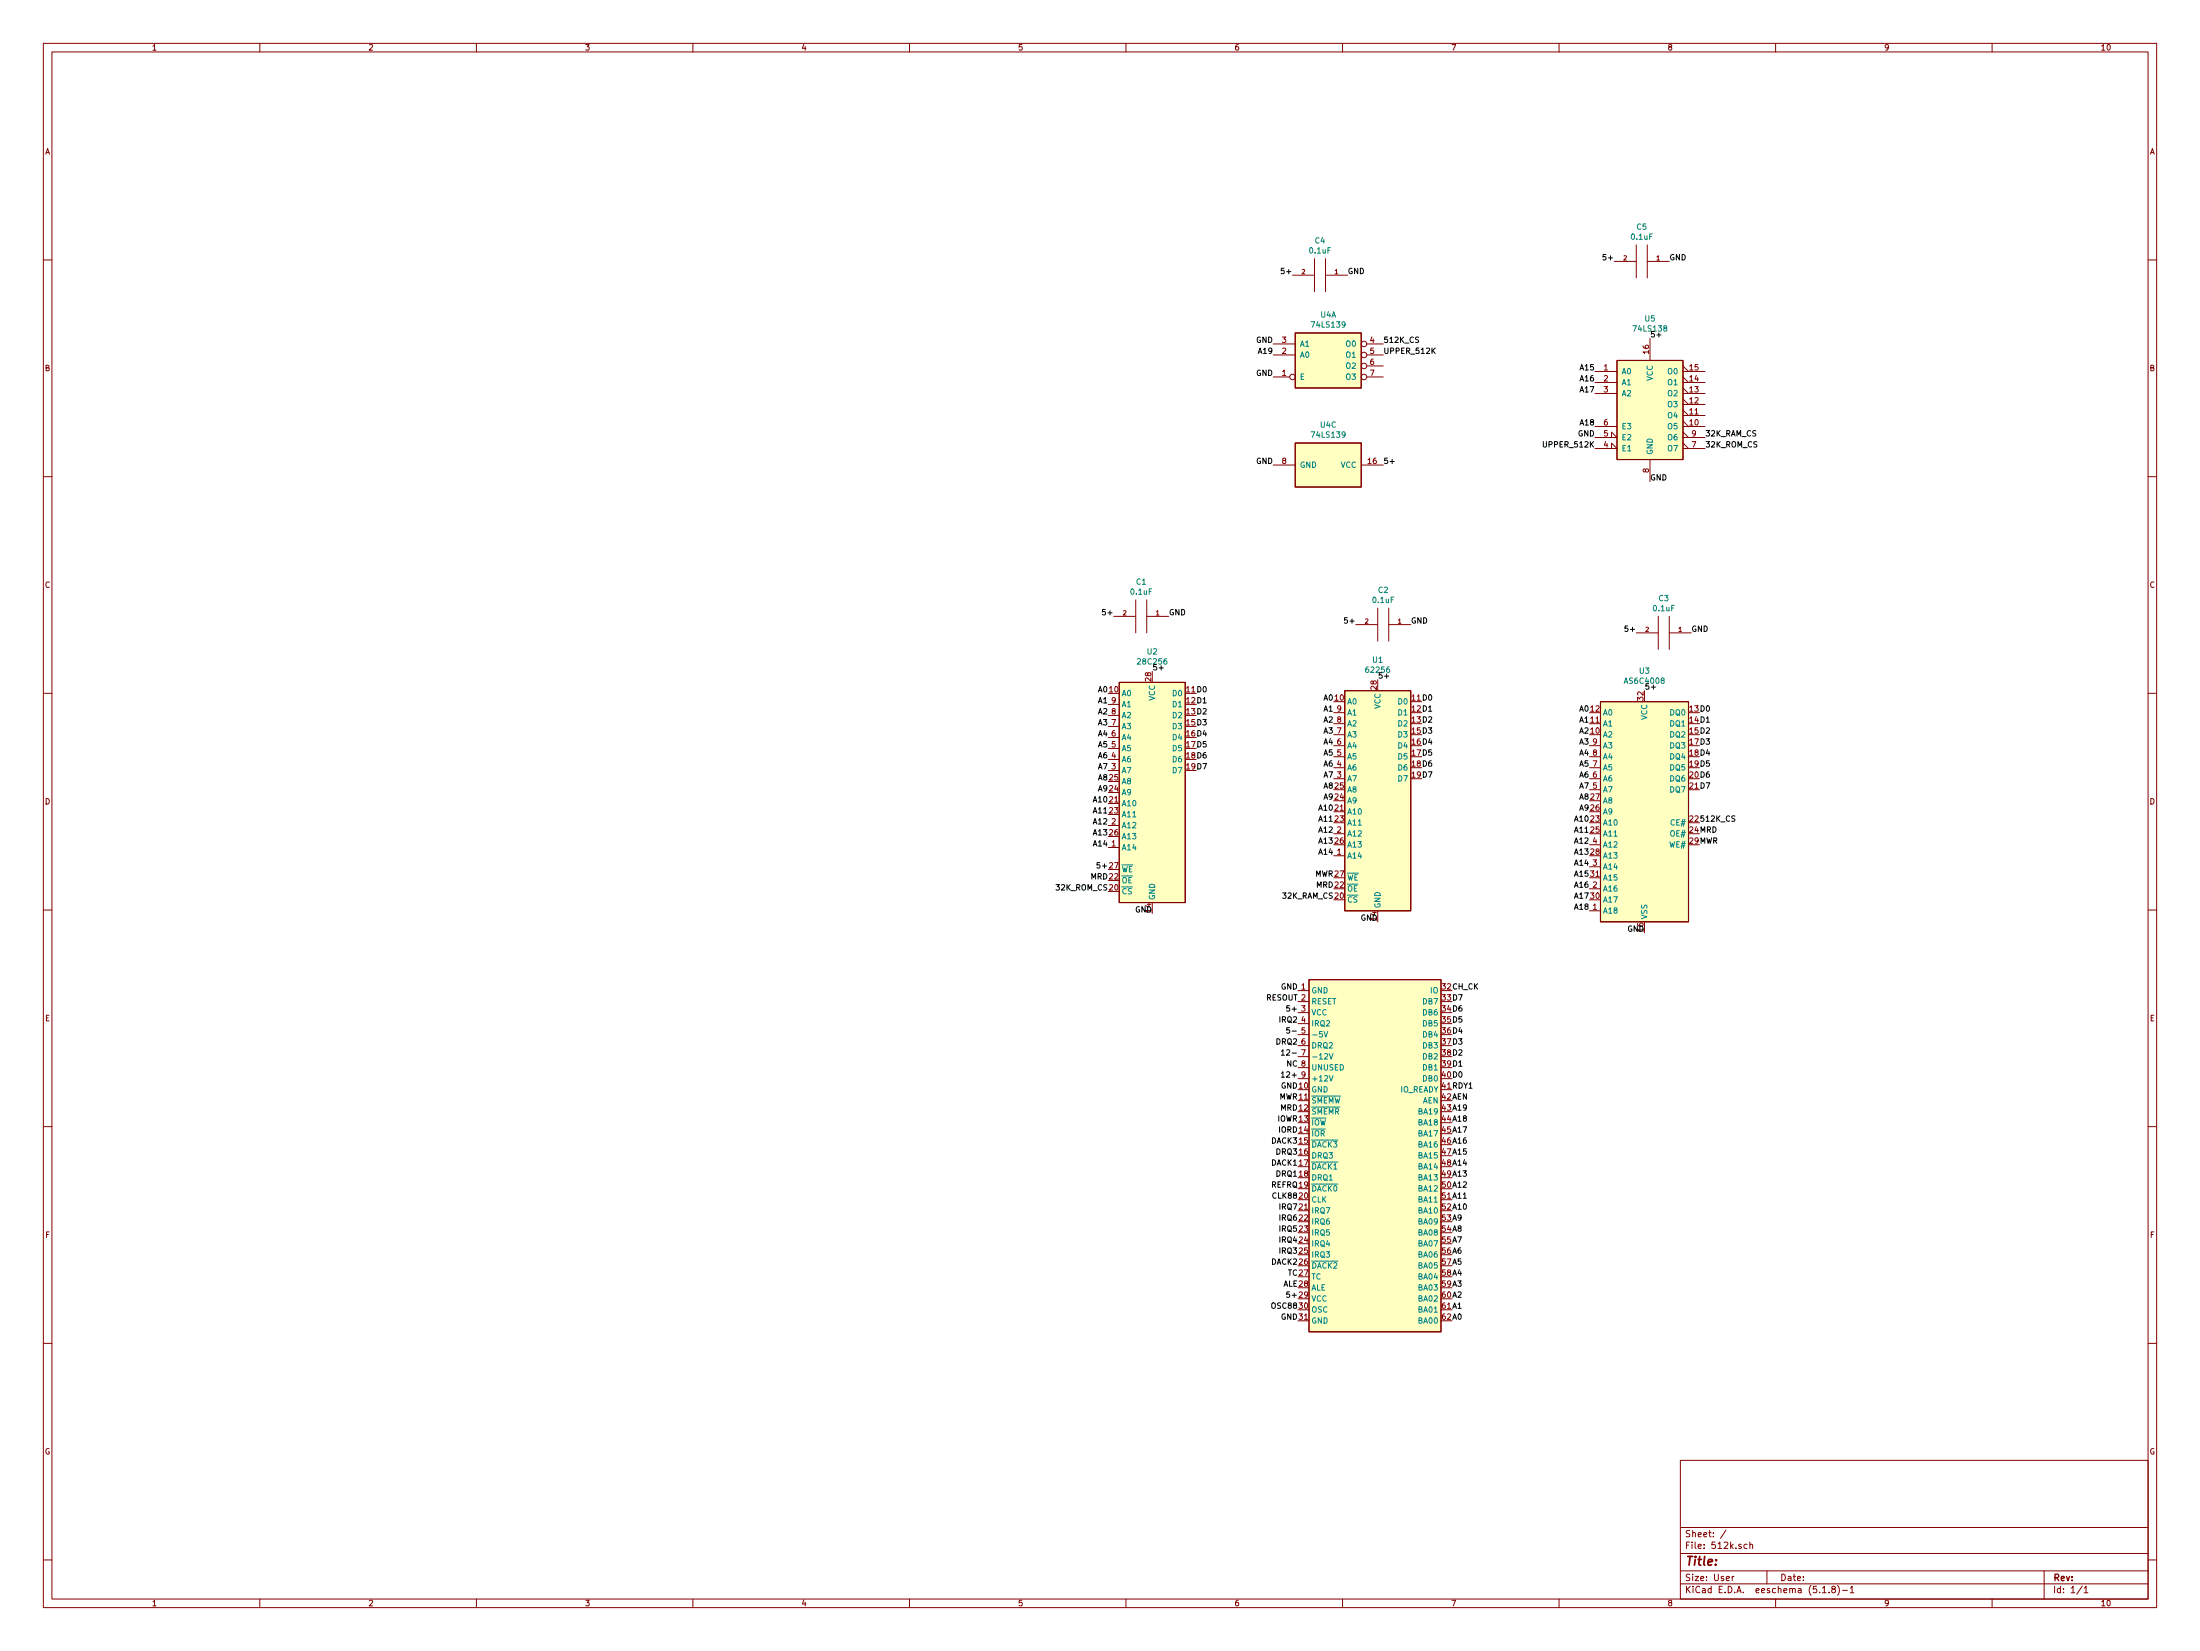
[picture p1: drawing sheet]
<svg xmlns="http://www.w3.org/2000/svg" width="508mm" height="381mm" viewBox="0 0 508 381" stroke-linecap="round" stroke-linejoin="round" font-family="sans-serif">
<g fill="none" stroke="#840000" stroke-width=".23">
<path d="M10 10h488v361h-488zM12 12h484v357h-484zM60 10v2M110 10v2M160 10v2M210 10v2M260 10v2M310 10v2M360 10v2M410 10v2M460 10v2M10 60h2"/>
<path d="M303.5 59.7v7.6M306.1 59.7v7.6M377.8 56.5v7.6M380.4 56.5v7.6M496 60h2M294 79.4h5.1M298.4 63.5h5.1M306.1 63.5h5M315.6 79.4h3.8M372.7 60.3h5.1M380.4 60.3h5M381 78.1v5.1"/>
<path d="M294 87h3.8M294 81.9h5.1M315.6 87h3.8M315.6 81.9h3.8M315.6 84.5h3.8M368.3 85.7h5.1M368.3 98.4h5.1M368.3 90.8h5.1M368.3 88.3h5.1M388.6 85.7h5.1M388.6 98.4h5.1M388.6 97.2l1.3 1.2"/>
<path d="M388.6 95.9h5.1M388.6 94.6l1.3 1.3M388.6 93.3h5.1M388.6 92.1l1.3 1.2M388.6 90.8h5.1M388.6 89.5l1.3 1.3M388.6 88.3h5.1M388.6 87l1.3 1.3M388.6 84.5l1.3 1.2M388.6 99.7l1.3 1.3M10 110h2M294 107.3h5.1"/>
<path d="M314.3 107.3h5.1M368.3 103.5h5.1l-1.3-1.3v1.3M368.3 101h5.1l-1.3-1.3v1.3M381 106v5.1M388.6 103.5h5.1M388.6 101h5.1M388.6 102.2l1.3 1.3M496 110h2M262.3 138.4v7.7M264.8 138.4v7.7M10 160h2M257.2 142.2h5.1"/>
<path d="M264.8 142.2h5.1M313.1 144.1h5M318.1 140.3v7.7M320.7 140.3v7.7M320.7 144.1h5.1M377.8 146.1h5.1M382.9 142.2v7.7M385.4 142.2v7.7M385.4 146.1h5.1M496 160h2M255.9 177.8h2.5M255.9 175.3h2.5"/>
<path d="M255.9 172.7h2.5M255.9 170.2h2.5M255.9 167.6h2.5M255.9 165.1h2.5M255.9 162.6h2.5M308 179.7h2.5M308 177.2h2.5M308 174.6h2.5M308 172.1h2.5M308 169.5h2.5M308 167h2.5M308 164.5h2.5"/>
<path d="M367 179.7h2.6M367 177.2h2.6M367 174.6h2.6M367 172.1h2.6M255.9 195.6h2.5M255.9 190.5h2.5M308 197.5h2.5M308 192.4h2.5M367 194.9h2.6M367 182.2h2.6M10 210h2M367 210.2h2.6"/>
<path d="M367 205.1h2.6M367 200h2.6M496 210h2M299.7 228.6h2.6M299.7 231.1h2.6M299.7 233.7h2.6M299.7 236.2h2.6M299.7 238.8h2.6M10 260h2M299.7 241.3h2.6M299.7 243.8h2.6M299.7 246.4h2.6"/>
<path d="M299.7 248.9h2.6M496 260h2M10 310h2M496 310h2M388 337h108v32h-108zM10 360h2M388 358.5h108M388 352.5h108M398.6 353.1l-1.3 1.9M403.4 356.4h-.4l-.3 .2 .1 .6 .6 .1M404.1 356.5l.5-.1 .1 1M404.1 355.9v1.5"/>
<path d="M496 360h2M60 369v2M110 369v2M160 369v2M210 369v2M260 369v2M310 369v2M360 369v2M388 365.5h108M388 362.5h108M400 363.8v1M400.4 363.8l-.4 .3"/>
<path d="M408 362.5v3M410 369v2M420.8 366.5l.5-.4v1.5M420.8 367.6h.9M422.3 367.4v.2M423.2 366.7l-.2-.3v-.2l.2-.1h.5v.5l-.5 .1-.2 .3v.4l.2 .2h.3l.3-.3v-.3l-.3-.3M424.3 365.9a1.71 1.71 0 0 1 0 2.2M425.4 367h1.2M427.3 366.5l.4-.4v1.5M427.3 367.6h.8M460 369v2M472 362.5v6.5"/>
<path d="M480.8 366l-1.2 1.9M481.3 366.5l.4-.4v1.5M481.3 367.6h.8"/>
<circle cx="315" cy="79.4" r=".63"/>
<circle cx="298.4" cy="87" r=".63"/>
<circle cx="315" cy="81.9" r=".63"/>
<circle cx="315" cy="84.5" r=".63"/>
<circle cx="315" cy="87" r=".63"/>
</g>
<g fill="#ffffc2" stroke="#ffffc2" stroke-width=".23">
<path d="M302.3 226.1h30.4v81.2h-30.4z"/>
<path d="M369.6 161.9h20.3v50.8h-20.3z"/>
<path d="M310.5 159.4h15.3v50.8h-15.3z"/>
<path d="M373.4 83.2h15.2v22.8h-15.2z"/>
<path d="M299.1 102.2h15.2v10.2h-15.2z"/>
<path d="M258.4 157.5h15.3v50.8h-15.3z"/>
<path d="M299.1 76.8h15.2v12.7h-15.2z"/>
</g>
<path d="M299.1 76.8h15.2v12.7h-15.2zM373.4 83.2h15.2v22.8h-15.2zM299.1 102.2h15.2v10.2h-15.2zM258.4 157.5h15.3v50.8h-15.3zM310.5 159.4h15.3v50.8h-15.3zM369.6 161.9h20.3v50.8h-20.3zM302.3 226.1h30.4v81.2h-30.4z" fill="none" stroke="#840000" stroke-width=".25"/>
<path d="M305.7 238l.4 1.3 .5-1.3M306.9 243.1l.5 1.3 .4-1.3M306.9 248.2l.5 1.3 .4-1.3M307.7 268.2h1.2" fill="none" stroke="#008484" stroke-width=".23"/>
<g fill="none" stroke="#000" stroke-width=".23">
<path d="M370.8 58.7h-.6l-.1 .6 .2-.1 .5 .1v.6l-.2 .1-.5-.1M296.5 61.9h-.6l-.1 .6 .2-.1 .5 .1v.5l-.2 .2-.5-.2M327.6 77.9h-.7v.4l.6 .2 .1 .3-.3 .2h-.5M330.8 80.9l.6 .7M331.4 80.3l-.7 .8M356.4 101.9v1l.2 .3 .4-.1 .1-.2v-1M255.2 140.6h-.6v.6l.1-.1 .5 .1v.6l-.2 .1-.4-.1M311.1 142.5h-.6l-.1 .7 .2-.2 .5 .2v.5l-.2 .1-.5-.1M375.9 144.4h-.6l-.1 .7 .2-.2 .5 .2v.5l-.2 .1-.5-.1M253.9 199.1h-.6v.6l.2-.2 .4 .2v.5l-.1 .1-.5-.1M400.6 188.3l-.7 .1v.3l.6 .3 .1 .3-.2 .2h-.5M297.8 237.2h-.6l-.1 .6 .2-.2 .5 .2v.5l-.2 .1-.5-.1"/>
<path d="M297.8 232.1h-.6l-.1 .6 .2-.1 .5 .1v.5l-.2 .1-.5-.1M295.9 247.7l.3-.4v1.3M295.9 242.6l.3-.4v1.3M295.9 248.6h.7M295.9 243.5h.7M297.8 298.1h-.6l-.1 .6 .2-.1 .5 .1v.6l-.2 .1-.5-.1"/>
</g>
<text font-size="2.8" fill="#840000" x="389" y="361.3">Title:</text>
<g font-size="2.1" fill="#840000">
<text x="389" y="357.4">File: 512k.sch</text>
<text x="389" y="354.7">Sheet: /</text>
<text x="389" y="364.8">Size: User</text>
<text x="411" y="364.8">Date:</text>
<text x="474" y="364.8">Rev:</text>
<text x="389" y="367.6">KiCad E.D.A. eeschema (5.1.8)-1</text>
<text x="474" y="367.6">Id: 1/1</text>
</g>
<g font-size="1.8" fill="#840000">
<text x="35" y="11.6">1</text>
<text x="85" y="11.6">2</text>
<text x="135" y="11.6">3</text>
<text x="185" y="11.6">4</text>
<text x="235" y="11.6">5</text>
<text x="285" y="11.6">6</text>
<text x="335" y="11.6">7</text>
<text x="385" y="11.6">8</text>
<text x="435" y="11.6">9</text>
<text x="485" y="11.6">10</text>
<text x="10.4" y="35.6">A</text>
<text x="496.4" y="35.6">A</text>
<text x="296.1" y="81.7">2</text>
<text x="296.1" y="79.1">3</text>
<text x="316.4" y="79.1">4</text>
<text x="316.4" y="81.7">5</text>
<text x="380.7" y="81.6" transform="rotate(-90 380.7 81.6)">16</text>
<text x="10.4" y="85.6">B</text>
<text x="296.1" y="86.7">1</text>
<text x="316.4" y="84.2">6</text>
<text x="316.4" y="86.7">7</text>
<text x="370.4" y="85.5">1</text>
<text x="370.4" y="88">2</text>
<text x="390.2" y="88">14</text>
<text x="390.2" y="85.5">15</text>
<text x="496.4" y="85.6">B</text>
<text x="370.4" y="90.6">3</text>
<text x="390.2" y="95.6">11</text>
<text x="390.2" y="93.1">12</text>
<text x="390.2" y="90.6">13</text>
<text x="370.4" y="100.7">5</text>
<text x="370.4" y="98.2">6</text>
<text x="390.2" y="98.2">10</text>
<text x="390.7" y="100.7">9</text>
<text x="296.1" y="107.1">8</text>
<text x="315.9" y="107.1">16</text>
<text x="370.4" y="103.3">4</text>
<text x="390.7" y="103.3">7</text>
<text x="380.7" y="109.1" transform="rotate(-90 380.7 109.1)">8</text>
<text x="10.4" y="135.6">C</text>
<text x="496.4" y="135.6">C</text>
<text x="256.2" y="159.8">10</text>
<text x="265.8" y="157.2" transform="rotate(-90 265.8 157.2)">28</text>
<text x="308.3" y="161.7">10</text>
<text x="317.9" y="159.1" transform="rotate(-90 317.9 159.1)">28</text>
<text x="379.5" y="161.6" transform="rotate(-90 379.5 161.6)">32</text>
<text x="256.7" y="167.4">7</text>
<text x="256.7" y="164.8">8</text>
<text x="256.7" y="162.3">9</text>
<text x="308.8" y="166.8">8</text>
<text x="308.8" y="164.2">9</text>
<text x="367.3" y="166.8">11</text>
<text x="367.3" y="164.2">12</text>
<text x="256.7" y="172.5">5</text>
<text x="256.7" y="169.9">6</text>
<text x="308.8" y="171.8">6</text>
<text x="308.8" y="169.3">7</text>
<text x="367.3" y="169.3">10</text>
<text x="367.8" y="171.8">9</text>
<text x="256.7" y="177.5">3</text>
<text x="256.7" y="175">4</text>
<text x="308.8" y="179.5">3</text>
<text x="308.8" y="176.9">4</text>
<text x="308.8" y="174.4">5</text>
<text x="367.8" y="179.5">6</text>
<text x="367.8" y="176.9">7</text>
<text x="367.8" y="174.4">8</text>
<text x="10.4" y="185.6">D</text>
<text x="256.2" y="185.2">21</text>
<text x="256.2" y="182.6">24</text>
<text x="256.2" y="180.1">25</text>
<text x="308.3" y="184.5">24</text>
<text x="308.3" y="182">25</text>
<text x="367.3" y="184.5">27</text>
<text x="367.8" y="182">5</text>
<text x="496.4" y="185.6">D</text>
<text x="256.2" y="187.7">23</text>
<text x="256.7" y="190.2">2</text>
<text x="308.3" y="187.1">21</text>
<text x="308.3" y="189.6">23</text>
<text x="367.3" y="189.6">23</text>
<text x="367.3" y="187.1">26</text>
<text x="256.2" y="192.8">26</text>
<text x="256.7" y="195.3">1</text>
<text x="308.3" y="194.7">26</text>
<text x="308.8" y="197.2">1</text>
<text x="308.8" y="192.2">2</text>
<text x="367.3" y="192.2">25</text>
<text x="367.3" y="197.2">28</text>
<text x="367.8" y="194.7">4</text>
<text x="367.3" y="202.3">31</text>
<text x="367.8" y="199.8">3</text>
<text x="367.3" y="207.4">30</text>
<text x="367.8" y="209.9">1</text>
<text x="367.8" y="204.9">2</text>
<text x="10.4" y="235.6">E</text>
<text x="300.5" y="236">4</text>
<text x="496.4" y="235.6">E</text>
<text x="300.5" y="241">6</text>
<text x="300" y="263.9">15</text>
<text x="300" y="269">17</text>
<text x="300" y="276.6">20</text>
<text x="300" y="279.1">21</text>
<text x="300" y="281.7">22</text>
<text x="10.5" y="285.6">F</text>
<text x="300" y="284.2">23</text>
<text x="300" y="286.8">24</text>
<text x="496.5" y="285.6">F</text>
<text x="300" y="289.3">25</text>
<text x="300" y="291.8">26</text>
<text x="10.3" y="335.6">G</text>
<text x="496.3" y="335.6">G</text>
<text x="35" y="370.6">1</text>
<text x="85" y="370.6">2</text>
<text x="135" y="370.6">3</text>
<text x="185" y="370.6">4</text>
<text x="235" y="370.6">5</text>
<text x="285" y="370.6">6</text>
<text x="335" y="370.6">7</text>
<text x="385" y="370.6">8</text>
<text x="435" y="370.6">9</text>
<text x="485" y="370.6">10</text>
</g>
<g font-size="1.8" fill="#008484">
<text x="378" y="53">C5</text>
<text x="302.5" y="58.5">0.1uF</text>
<text x="303.7" y="56.2">C4</text>
<text x="376.8" y="55.3">0.1uF</text>
<text x="303.1" y="75.6">74LS139</text>
<text x="305" y="73.3">U4A</text>
<text x="377.4" y="76.5">74LS138</text>
<text x="379.9" y="74.2">U5</text>
<text x="300.1" y="82.5">A0</text>
<text x="300.1" y="80">A1</text>
<text x="310.9" y="80">O0</text>
<text x="310.9" y="82.5">O1</text>
<text x="300.1" y="87.6">E</text>
<text x="310.9" y="85.1">O2</text>
<text x="310.9" y="87.6">O3</text>
<text x="374.4" y="86.4">A0</text>
<text x="374.4" y="88.9">A1</text>
<text x="381.6" y="87.9" transform="rotate(-90 381.6 87.9)">VCC</text>
<text x="385.2" y="88.9">O1</text>
<text x="385.2" y="86.4">O0</text>
<text x="374.4" y="91.4">A2</text>
<text x="385.2" y="94">O3</text>
<text x="385.2" y="91.4">O2</text>
<text x="303.1" y="101">74LS139</text>
<text x="305" y="98.7">U4C</text>
<text x="374.4" y="101.6">E2</text>
<text x="374.4" y="99.1">E3</text>
<text x="385.2" y="99.1">O5</text>
<text x="385.2" y="96.5">O4</text>
<text x="385.2" y="101.6">O6</text>
<text x="300.1" y="107.9">GND</text>
<text x="309.6" y="107.9">VCC</text>
<text x="374.4" y="104.1">E1</text>
<text x="381.6" y="105" transform="rotate(-90 381.6 105)">GND</text>
<text x="385.2" y="104.1">O7</text>
<text x="261.2" y="137.2">0.1uF</text>
<text x="262.4" y="134.9">C1</text>
<text x="318.3" y="136.8">C2</text>
<text x="317.1" y="139.1">0.1uF</text>
<text x="381.9" y="141">0.1uF</text>
<text x="383.1" y="138.7">C3</text>
<text x="263" y="153.3">28C256</text>
<text x="264.9" y="151">U2</text>
<text x="315.7" y="155.2">62256</text>
<text x="317" y="152.9">U1</text>
<text x="378.6" y="155.5">U3</text>
<text x="259" y="160.7">A0</text>
<text x="266.7" y="161.7" transform="rotate(-90 266.7 161.7)">VCC</text>
<text x="270.9" y="160.7">D0</text>
<text x="375.4" y="157.8">AS6C4008</text>
<text x="259" y="165.7">A2</text>
<text x="259" y="163.2">A1</text>
<text x="270.9" y="163.2">D1</text>
<text x="270.9" y="165.7">D2</text>
<text x="311" y="162.6">A0</text>
<text x="311" y="167.6">A2</text>
<text x="311" y="165.1">A1</text>
<text x="318.8" y="163.6" transform="rotate(-90 318.8 163.6)">VCC</text>
<text x="323" y="162.6">D0</text>
<text x="323" y="165.1">D1</text>
<text x="323" y="167.6">D2</text>
<text x="370.1" y="167.6">A1</text>
<text x="370.1" y="165.1">A0</text>
<text x="380.4" y="166.2" transform="rotate(-90 380.4 166.2)">VCC</text>
<text x="385.7" y="165.1">DQ0</text>
<text x="385.7" y="167.6">DQ1</text>
<text x="259" y="173.4">A5</text>
<text x="259" y="170.8">A4</text>
<text x="259" y="168.3">A3</text>
<text x="270.9" y="168.3">D3</text>
<text x="270.9" y="170.8">D4</text>
<text x="270.9" y="173.4">D5</text>
<text x="311" y="172.7">A4</text>
<text x="311" y="170.2">A3</text>
<text x="323" y="170.2">D3</text>
<text x="323" y="172.7">D4</text>
<text x="370.1" y="170.2">A2</text>
<text x="370.1" y="172.7">A3</text>
<text x="385.7" y="170.2">DQ2</text>
<text x="385.7" y="172.7">DQ3</text>
<text x="259" y="178.4">A7</text>
<text x="259" y="175.9">A6</text>
<text x="270.9" y="175.9">D6</text>
<text x="270.9" y="178.4">D7</text>
<text x="311" y="177.8">A6</text>
<text x="311" y="175.3">A5</text>
<text x="323" y="175.3">D5</text>
<text x="323" y="177.8">D6</text>
<text x="370.1" y="177.8">A5</text>
<text x="370.1" y="175.3">A4</text>
<text x="385.7" y="175.3">DQ4</text>
<text x="385.7" y="177.8">DQ5</text>
<text x="259" y="183.5">A9</text>
<text x="259" y="181">A8</text>
<text x="311" y="185.4">A9</text>
<text x="311" y="182.9">A8</text>
<text x="311" y="180.3">A7</text>
<text x="323" y="180.3">D7</text>
<text x="370.1" y="185.4">A8</text>
<text x="370.1" y="182.9">A7</text>
<text x="370.1" y="180.3">A6</text>
<text x="385.7" y="180.3">DQ6</text>
<text x="385.7" y="182.9">DQ7</text>
<text x="259" y="191.1">A12</text>
<text x="259" y="186.1">A10</text>
<text x="259" y="188.6">A11</text>
<text x="311" y="188">A10</text>
<text x="311" y="190.5">A11</text>
<text x="370.1" y="190.5">A10</text>
<text x="370.1" y="188">A9</text>
<text x="386" y="190.5">CE#</text>
<text x="259" y="196.2">A14</text>
<text x="259" y="193.7">A13</text>
<text x="311" y="193">A12</text>
<text x="311" y="195.6">A13</text>
<text x="370.1" y="193">A11</text>
<text x="370.1" y="195.6">A12</text>
<text x="385.5" y="195.6">WE#</text>
<text x="385.9" y="193">OE#</text>
<text x="259" y="203.8">OE</text>
<text x="259" y="201.3">WE</text>
<text x="311" y="198.1">A14</text>
<text x="311" y="203.2">WE</text>
<text x="370.1" y="198.1">A13</text>
<text x="370.1" y="200.7">A14</text>
<text x="370.1" y="203.2">A15</text>
<text x="259" y="206.4">CS</text>
<text x="266.7" y="207.8" transform="rotate(-90 266.7 207.8)">GND</text>
<text x="311" y="208.3">CS</text>
<text x="311" y="205.7">OE</text>
<text x="318.8" y="209.7" transform="rotate(-90 318.8 209.7)">GND</text>
<text x="370.1" y="205.7">A16</text>
<text x="370.1" y="208.3">A17</text>
<text x="370.1" y="210.8">A18</text>
<text x="380.4" y="212.2" transform="rotate(-90 380.4 212.2)">VSS</text>
<text x="302.8" y="229.2">GND</text>
<text x="302.8" y="231.8">RESET</text>
<text x="328.7" y="231.8">DB7</text>
<text x="330.4" y="229.2">IO</text>
<text x="302.8" y="234.3">VCC</text>
<text x="302.8" y="236.9">IRQ2</text>
<text x="302.8" y="239.4">-5V</text>
<text x="328.7" y="234.3">DB6</text>
<text x="328.7" y="236.9">DB5</text>
<text x="328.7" y="239.4">DB4</text>
<text x="302.8" y="241.9">DRQ2</text>
<text x="302.8" y="244.5">-12V</text>
<text x="328.7" y="241.9">DB3</text>
<text x="328.7" y="244.5">DB2</text>
<text x="302.8" y="247">UNUSED</text>
<text x="302.8" y="249.6">+12V</text>
<text x="328.7" y="247">DB1</text>
<text x="328.7" y="249.6">DB0</text>
<text x="302.8" y="252.1">GND</text>
<text x="302.8" y="254.6">SMEMW</text>
<text x="302.8" y="257.2">SMEMR</text>
<text x="323.2" y="252.1">IO_READY</text>
<text x="327.7" y="257.2">BA19</text>
<text x="328.5" y="254.6">AEN</text>
<text x="302.8" y="259.7">IOW</text>
<text x="302.8" y="262.3">IOR</text>
<text x="327.7" y="259.7">BA18</text>
<text x="327.7" y="262.3">BA17</text>
<text x="302.8" y="264.8">DACK3</text>
<text x="302.8" y="267.3">DRQ3</text>
<text x="302.8" y="269.9">DACK1</text>
<text x="327.7" y="264.8">BA16</text>
<text x="327.7" y="267.3">BA15</text>
<text x="327.7" y="269.9">BA14</text>
<text x="302.8" y="272.4">DRQ1</text>
<text x="302.8" y="275">DACK0</text>
<text x="327.7" y="272.4">BA13</text>
<text x="327.7" y="275">BA12</text>
<text x="302.8" y="277.5">CLK</text>
<text x="302.8" y="280">IRQ7</text>
<text x="327.7" y="277.5">BA11</text>
<text x="327.7" y="280">BA10</text>
<text x="302.8" y="282.6">IRQ6</text>
<text x="302.8" y="285.1">IRQ5</text>
<text x="302.8" y="287.7">IRQ4</text>
<text x="327.7" y="282.6">BA09</text>
<text x="327.7" y="285.1">BA08</text>
<text x="327.7" y="287.7">BA07</text>
<text x="302.8" y="290.2">IRQ3</text>
<text x="302.8" y="292.7">DACK2</text>
<text x="327.7" y="290.2">BA06</text>
<text x="327.7" y="292.7">BA05</text>
<text x="302.8" y="295.3">TC</text>
<text x="302.8" y="297.8">ALE</text>
<text x="327.7" y="295.3">BA04</text>
<text x="327.7" y="297.8">BA03</text>
<text x="302.8" y="300.4">VCC</text>
<text x="302.8" y="302.9">OSC</text>
<text x="302.8" y="305.4">GND</text>
<text x="327.7" y="300.4">BA02</text>
<text x="327.7" y="302.9">BA01</text>
<text x="327.7" y="305.4">BA00</text>
</g>
<g font-size="1.8">
<text x="296.4" y="63.2">5+</text>
<text x="311.1" y="63.2">GND</text>
<text x="370.7" y="60.1">5+</text>
<text x="385.4" y="60.1">GND</text>
<text x="381" y="77.9">5+</text>
<text x="290.1" y="79.1">GND</text>
<text x="290.8" y="81.7">A19</text>
<text x="319.4" y="79.1">512K_CS</text>
<text x="319.4" y="81.7">UPPER_512K</text>
<text x="290.1" y="86.7">GND</text>
<text x="365" y="88">A16</text>
<text x="365" y="85.5">A15</text>
<text x="365" y="90.6">A17</text>
<text x="364.4" y="100.7">GND</text>
<text x="365" y="98.2">A18</text>
<text x="393.7" y="100.7">32K_RAM_CS</text>
<text x="290.1" y="107.1">GND</text>
<text x="319.4" y="107.1">5+</text>
<text x="357" y="103.3">UPPER_512K</text>
<text x="393.7" y="103.3">32K_ROM_CS</text>
<text x="381" y="110.9">GND</text>
<text x="255.2" y="142">5+</text>
<text x="269.9" y="142">GND</text>
<text x="311" y="143.9">5+</text>
<text x="325.8" y="143.9">GND</text>
<text x="375.8" y="145.8">5+</text>
<text x="390.5" y="145.8">GND</text>
<text x="266.1" y="154.7">5+</text>
<text x="253.6" y="159.8">A0</text>
<text x="274" y="159.8">11D0</text>
<text x="305.7" y="161.7">A0</text>
<text x="318.1" y="156.6">5+</text>
<text x="326.1" y="161.7">11D0</text>
<text x="379.7" y="159.1">5+</text>
<text x="253.6" y="162.3">A1</text>
<text x="253.6" y="164.8">A2</text>
<text x="253.6" y="167.4">A3</text>
<text x="274" y="162.3">12D1</text>
<text x="274" y="164.8">13D2</text>
<text x="274" y="167.4">15D3</text>
<text x="305.7" y="164.2">A1</text>
<text x="305.7" y="166.8">A2</text>
<text x="326.1" y="164.2">12D1</text>
<text x="326.1" y="166.8">13D2</text>
<text x="364.8" y="166.8">A1</text>
<text x="364.8" y="164.2">A0</text>
<text x="390.2" y="164.2">13D0</text>
<text x="390.2" y="166.8">14D1</text>
<text x="253.6" y="169.9">A4</text>
<text x="253.6" y="172.5">A5</text>
<text x="274" y="169.9">16D4</text>
<text x="274" y="172.5">17D5</text>
<text x="305.7" y="169.3">A3</text>
<text x="305.7" y="171.8">A4</text>
<text x="326.1" y="169.3">15D3</text>
<text x="326.1" y="171.8">16D4</text>
<text x="364.8" y="171.8">A3</text>
<text x="364.8" y="169.3">A2</text>
<text x="390.2" y="169.3">15D2</text>
<text x="390.2" y="171.8">17D3</text>
<text x="253.6" y="175">A6</text>
<text x="253.6" y="177.5">A7</text>
<text x="274" y="175">18D6</text>
<text x="274" y="177.5">19D7</text>
<text x="305.7" y="174.4">A5</text>
<text x="305.7" y="176.9">A6</text>
<text x="305.7" y="179.5">A7</text>
<text x="326.1" y="174.4">17D5</text>
<text x="326.1" y="176.9">18D6</text>
<text x="326.1" y="179.5">19D7</text>
<text x="364.8" y="179.5">A6</text>
<text x="364.8" y="176.9">A5</text>
<text x="364.8" y="174.4">A4</text>
<text x="390.2" y="174.4">18D4</text>
<text x="390.2" y="176.9">19D5</text>
<text x="390.2" y="179.5">20D6</text>
<text x="252.7" y="185.2">A10</text>
<text x="253.6" y="180.1">A8</text>
<text x="253.6" y="182.6">A9</text>
<text x="305.7" y="184.5">A9</text>
<text x="305.7" y="182">A8</text>
<text x="364.8" y="182">A7</text>
<text x="364.8" y="184.5">A8</text>
<text x="390.2" y="182">21D7</text>
<text x="252.7" y="187.7">A11</text>
<text x="252.7" y="190.2">A12</text>
<text x="304.7" y="187.1">A10</text>
<text x="304.7" y="189.6">A11</text>
<text x="363.8" y="189.6">A10</text>
<text x="364.8" y="187.1">A9</text>
<text x="390.2" y="189.6">22512K_CS</text>
<text x="252.7" y="192.8">A13</text>
<text x="252.7" y="195.3">A14</text>
<text x="304.7" y="192.2">A12</text>
<text x="304.7" y="194.7">A13</text>
<text x="304.7" y="197.2">A14</text>
<text x="363.8" y="197.2">A13</text>
<text x="363.8" y="194.7">A12</text>
<text x="363.8" y="192.2">A11</text>
<text x="390.2" y="192.2">24MRD</text>
<text x="390.2" y="194.7">29MWR</text>
<text x="251.9" y="202.9">MRD 22</text>
<text x="253.9" y="200.4">5+27</text>
<text x="303.6" y="202.3">MWR 27</text>
<text x="363.8" y="202.3">A15</text>
<text x="363.8" y="199.8">A14</text>
<text x="244.1" y="205.5">32K_ROM_CS 20</text>
<text x="296.3" y="207.4">32K_RAM_CS 20</text>
<text x="303.9" y="204.9">MRD 22</text>
<text x="363.8" y="209.9">A18</text>
<text x="363.8" y="207.4">A17</text>
<text x="363.8" y="204.9">A16</text>
<text x="262.1" y="210.6">GND</text>
<text x="265.8" y="210.5" transform="rotate(-90 265.8 210.5)">14</text>
<text x="314.2" y="212.5">GND</text>
<text x="317.9" y="212.4" transform="rotate(-90 317.9 212.4)">14</text>
<text x="375.8" y="215">GND</text>
<text x="379.5" y="215" transform="rotate(-90 379.5 215)">16</text>
<text x="292.4" y="230.9">RESOUT 2</text>
<text x="295.8" y="228.3">GND 1</text>
<text x="297.7" y="233.4">5+ 3</text>
<text x="333" y="228.3">32CH_CK</text>
<text x="333" y="230.9">33D7</text>
<text x="333" y="233.4">34D6</text>
<text x="295.6" y="236">IRQ2</text>
<text x="298.1" y="238.5">5- 5</text>
<text x="333" y="236">35D5</text>
<text x="333" y="238.5">36D4</text>
<text x="294.8" y="241">DRQ2</text>
<text x="297.2" y="243.6">12- 7</text>
<text x="333" y="241">37D3</text>
<text x="333" y="243.6">38D2</text>
<text x="295.8" y="251.2">GND 10</text>
<text x="296.7" y="248.7">12+ 9</text>
<text x="297.2" y="246.1">NC 8</text>
<text x="333" y="246.1">39D1</text>
<text x="333" y="248.7">40D0</text>
<text x="333" y="251.2">41RDY1</text>
<text x="295.3" y="253.7">MWR 11</text>
<text x="295.7" y="256.3">MRD 12</text>
<text x="333" y="253.7">42AEN</text>
<text x="333" y="256.3">43A19</text>
<text x="293.6" y="263.9">DACK3</text>
<text x="294.9" y="258.8">IOWR 13</text>
<text x="295.3" y="261.4">IORD 14</text>
<text x="333" y="258.8">44A18</text>
<text x="333" y="261.4">45A17</text>
<text x="333" y="263.9">46A16</text>
<text x="293.6" y="269">DACK1</text>
<text x="294.8" y="266.4">DRQ316</text>
<text x="333" y="266.4">47A15</text>
<text x="333" y="269">48A14</text>
<text x="293.5" y="274.1">REFRQ 19</text>
<text x="294.8" y="271.5">DRQ118</text>
<text x="333" y="271.5">49A13</text>
<text x="333" y="274.1">50A12</text>
<text x="294.1" y="276.6">CLK88</text>
<text x="295.6" y="279.1">IRQ7</text>
<text x="295.6" y="281.7">IRQ6</text>
<text x="333" y="276.6">51A11</text>
<text x="333" y="279.1">52A10</text>
<text x="333" y="281.7">53A9</text>
<text x="295.6" y="286.8">IRQ4</text>
<text x="295.6" y="284.2">IRQ5</text>
<text x="333" y="284.2">54A8</text>
<text x="333" y="286.8">55A7</text>
<text x="293.6" y="291.8">DACK2</text>
<text x="295.6" y="289.3">IRQ3</text>
<text x="333" y="289.3">56A6</text>
<text x="333" y="291.8">57A5</text>
<text x="296.2" y="296.9">ALE 28</text>
<text x="297.4" y="294.4">TC 27</text>
<text x="297.7" y="299.5">5+29</text>
<text x="333" y="294.4">58A4</text>
<text x="333" y="296.9">59A3</text>
<text x="333" y="299.5">60A2</text>
<text x="293.9" y="302">OSC8830</text>
<text x="295.8" y="304.5">GND 31</text>
<text x="333" y="302">61A1</text>
<text x="333" y="304.5">62A0</text>
</g>
<g font-size="1.4" fill="#840000">
<text x="300.6" y="63.2">2</text>
<text x="308.2" y="63.2">1</text>
<text x="374.9" y="60.1">2</text>
<text x="382.5" y="60.1">1</text>
<text x="259.3" y="142">2</text>
<text x="267" y="142">1</text>
<text x="315.2" y="143.9">2</text>
<text x="322.8" y="143.9">1</text>
<text x="380" y="145.8">2</text>
<text x="387.6" y="145.8">1</text>
</g>
</svg>
